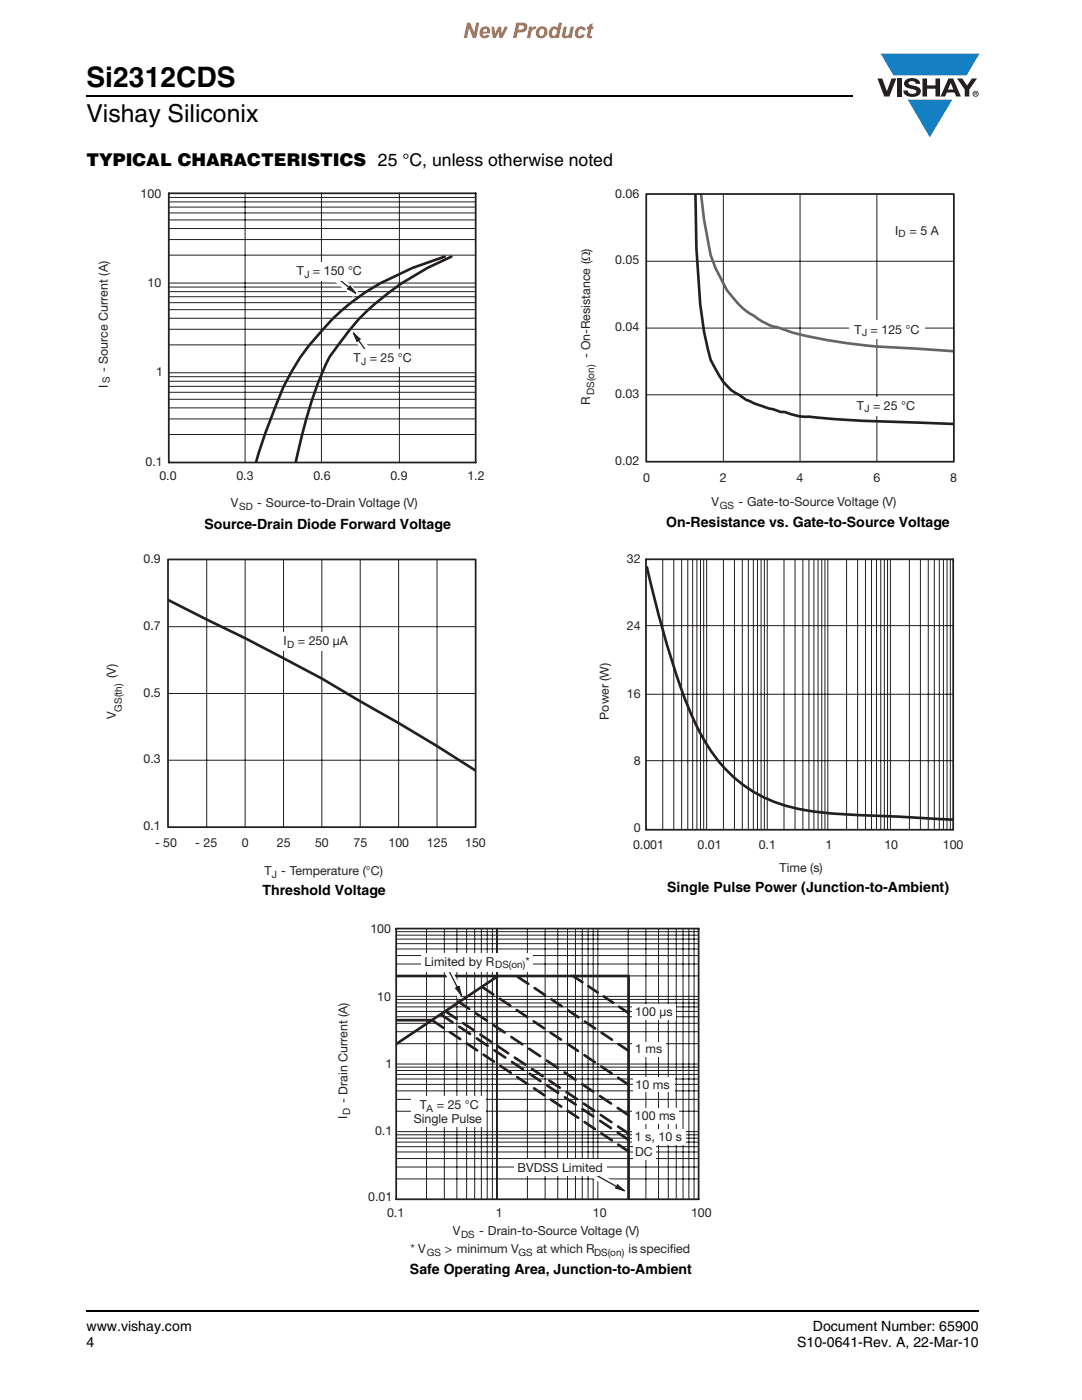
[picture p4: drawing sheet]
<svg xmlns="http://www.w3.org/2000/svg" width="216mm" height="279mm" viewBox="0 0 216 279" stroke-linecap="round" stroke-linejoin="round" font-family="sans-serif">
<path d="M17.1 18.9h.2v.3h-.2zM17.1 261.5h.2v.4h-.2z" fill="#000"/>
<path d="M17.3 19.1h152.9M17.3 261.7h178.1" fill="none" stroke="#000" stroke-width=".36"/>
<path d="M175.1 10.7h20.4v16.7h-20.4z" fill="#fff"/>
<g fill="#147fc3">
<path d="M175.7 10.7h19.7l-2.5 4.4h-3.8h-10.8z"/>
<path d="M181.1 19.9h8.9l-4.5 7.5z"/>
</g>
<g fill="#231f20">
<path d="M175.1 15.7h.9l1 2.5 .9-2.5h.9l-1.3 3.6h-1.1z"/>
<path d="M179 15.7h.9v3.6h-.9z"/>
<path d="M180.7 16a2.1 2.1 0 0 1 2.8 .3l.1 .4h-.9a.79 .79 0 0 0-.7-.5 .79 .79 0 0 0-.7 .4l.2 .3 1 .2a1.08 1.08 0 0 1 1.2 1.1 1.08 1.08 0 0 1-1.1 1.1 1.73 1.73 0 0 1-2.4-1.2h.9a.96 .96 0 0 0 .8 .6 .96 .96 0 0 0 1-.4 1.31 1.31 0 0 0-1.3-.6 1.03 1.03 0 0 1-1-.6 1.03 1.03 0 0 1 .1-1.1z"/>
<path d="M184.1 15.7h.9v1.3h1.7v-1.3h.9v3.6h-.9v-1.6h-1.7v1.6h-.9z"/>
<path d="M191 15.7h1l1 1.4 .9-1.4h1.1l-1.6 2.2v1.4h-.9v-1.4z"/>
<path d="M189.7 16.5l.5 1.4h-1zM189.2 15.7l-1.5 3.6h.9l.3-.8h1.6l.3 .8h.9l-1.5-3.6z"/>
<path d="M194.2 18.7a.46 .46 0 0 1 .9 0 .46 .46 0 0 1-.9 0zM194.1 18.7a.6 .6 0 0 0 1.2 0 .6 .6 0 0 0-1.2 0z"/>
<path d="M194.6 18.5h.2v.2h-.2zM194.4 18.4v.7h.2v-.3l.3 .3-.1-.3 .1-.2v-.2z"/>
</g>
<path d="M19.4 37.4h77.3v64.8h-77.3z" fill="#fff"/>
<path d="M88.7 51.2a52.5 52.5 0 0 0-20.5 10.8 47.8 47.8 0 0 0-12.1 16.3l-3.1 8.1-1.9 5.9M90.1 51.2a51.6 51.6 0 0 0-24.4 20.1 87.9 87.9 0 0 0-6.7 21" fill="none" stroke="#231f20" stroke-width=".53"/>
<g fill="none" stroke="#231f20" stroke-width=".2">
<path d="M33.7 39.4h61.2M48.9 38.5v53.7M64.1 38.5v53.7M79.7 38.5v53.7M33.7 59.2h61.2M33.7 58.2h61.2M33.7 57.3h61.2M33.7 56.5h61.2M33.7 50.9h61.2M33.7 47.8h61.2M33.7 45.6h61.2M33.7 43.9h61.2"/>
<path d="M33.7 42.5h61.2M33.7 41.3h61.2M33.7 40.3h61.2M33.7 68.8h61.2M33.7 65.7h61.2M33.7 63.5h61.2M33.7 61.8h61.2M33.7 60.4h61.2M33.7 74.4h61.2M33.7 79.7h61.2M33.7 78.3h61.2M33.7 77.1h61.2"/>
<path d="M33.7 76.1h61.2M33.7 75.2h61.2M33.7 86.7h61.2M33.7 83.6h61.2M33.7 81.4h61.2"/>
</g>
<path d="M70 66.7l1.2-.9 4.2 6.1-1.2 .9z" fill-rule="evenodd" fill="#fff"/>
<path d="M70.5 66.5l1.3 1.2-.6 .4z" fill="#231f20"/>
<path d="M70.5 66.5l1.3 1.2-.6 .4zM71.5 67.8l3 4.3" fill="none" stroke="#231f20" stroke-width=".25"/>
<path d="M65.8 53.4l5.7 4.7-1 1.2-5.7-4.8z" fill-rule="evenodd" fill="#fff"/>
<path d="M69.9 57.1l1.1 1.4-1.6-.8z" fill="#231f20"/>
<path d="M65.7 54.1l4 3.3M69.9 57.1l1.1 1.4-1.6-.8z" fill="none" stroke="#231f20" stroke-width=".25"/>
<g fill="#fff">
<path d="M68.8 69.7h13.8v3.5h-13.8z"/>
<path d="M57.5 52.3h15.1v3.7h-15.1z"/>
</g>
<path d="M33.7 38.6h61.2v53.7h-61.2z" fill="none" stroke="#231f20" stroke-width=".35"/>
<path d="M21.1 110.3h75.9v65.3h-75.9z" fill="#fff"/>
<path d="M41.2 111.7v53.4M48.9 111.7v53.4M56.6 111.7v53.4M64.2 111.7v53.4M71.9 111.7v53.4M79.5 111.7v53.4M87.2 111.7v53.4M33.6 138.4h61.3M33.6 125.1h61.3M33.6 151.7h61.3" fill="none" stroke="#231f20" stroke-width=".2"/>
<path d="M33.6 119.8l15.3 7.6 15.3 8 15.3 8.9 7.7 4.6 7.6 4.9" fill="none" stroke="#231f20" stroke-width=".53"/>
<path d="M33.5 111.6h61.4v53.5h-61.4z" fill="none" stroke="#231f20" stroke-width=".35"/>
<g fill="#fff">
<path d="M55.9 126.2h14.2v3.6h-14.2z"/>
<path d="M115.6 37.4h75.3v64.6h-75.3z"/>
</g>
<path d="M144.3 38.8v53.3M159.6 38.8v53.3M175 38.8v53.3M129 52.1h61.3M129 78.8h61.3M129 65.5h61.3" fill="none" stroke="#231f20" stroke-width=".2"/>
<path d="M139.9 38.7l.6 5.1 .7 4.2a21.9 21.9 0 0 0 3.1 8.5l.8 1.5a18.5 18.5 0 0 0 6 5.6l.9 .5a7.6 7.6 0 0 0 3 1.2 65.8 65.8 0 0 0 15.1 3.3l4.8 .6 15.4 .9" fill="none" stroke="#636366" stroke-width=".53"/>
<path d="M138.8 38.7l.2 10.9 .7 11.2 .8 5.4 1.3 5.6a19.8 19.8 0 0 0 4 6 25.2 25.2 0 0 0 7.7 3.7l2.3 .7h.8l2.6 .8a372.2 372.2 0 0 0 29.4 1.5l1.7 .1" fill="none" stroke="#231f20" stroke-width=".53"/>
<path d="M128.9 38.7h61.4v53.4h-61.4z" fill="none" stroke="#231f20" stroke-width=".35"/>
<g fill="#fff">
<path d="M169.2 79.2h13.8v3.7h-13.8z"/>
<path d="M169.5 64h15.1v3.7h-15.1z"/>
<path d="M119.4 110.3h72.9v64.3h-72.9z"/>
</g>
<path d="M129.1 113.2a188.2 188.2 0 0 0 8.8 29.3 32.3 32.3 0 0 0 12.2 15.4 33.9 33.9 0 0 0 15.2 4.4l24.8 1.3" fill="none" stroke="#231f20" stroke-width=".53"/>
<g fill="none" stroke="#231f20" stroke-width=".2">
<path d="M132.2 111.6v54M134.4 111.6v54M136 111.6v54M137.2 111.6v54M138.2 111.6v54M139.1 111.6v54M139.8 111.6v54M140.4 111.6v54M141 111.6v54M144.4 111.6v54M146.6 111.6v54M148.1 111.6v54"/>
<path d="M149.3 111.6v54M150.3 111.6v54M151.1 111.6v54M151.9 111.6v54M152.5 111.6v54M153.1 111.6v54M156.4 111.6v54M158.6 111.6v54M160.2 111.6v54M161.4 111.6v54M162.4 111.6v54M163.2 111.6v54"/>
<path d="M164 111.6v54M164.6 111.6v54M165.2 111.6v54M168.9 111.6v54M171.1 111.6v54M172.7 111.6v54M173.9 111.6v54M174.9 111.6v54M175.7 111.6v54M176.5 111.6v54M177.1 111.6v54M177.7 111.6v54"/>
<path d="M181.5 111.6v54M183.7 111.6v54M185.2 111.6v54M186.4 111.6v54M187.4 111.6v54M188.3 111.6v54M189 111.6v54M189.6 111.6v54M128.9 138.6h61.3M128.9 124.9h61.3M128.9 151.8h61.3"/>
</g>
<path d="M128.9 165.6v-54h61.3v54M128.9 165.6h61.3" fill="none" stroke="#231f20" stroke-width=".35"/>
<path d="M67.2 184.2h74.8v66.8h-74.8z" fill="#fff"/>
<g fill="none" stroke="#231f20" stroke-width=".53">
<path d="M79.1 194.8h46.3v44.4M91.4 199.9l2.2 1.4M96.4 197.1l2 1.4M99.4 194.8l-20.3 13.5M99.7 199.3l2.1 1.4M103.3 195l2.1 1.3M106.7 197.2l2 1.4M110 199.4l2.1 1.4M114.3 194.8l1.9 1.2M117.4 196.8l1.9 1.3M120.5 198.9l1.9 1.2M79.1 203.6h7.3"/>
<path d="M86.4 203.7l2.1 1.4M88.1 202.6l2.2 1.4M89 201.9l2.1 1.4M89.8 206l2 1.4M91.6 204.9l2.2 1.4M92.4 204.2l2.1 1.4M93.1 208.2l2.1 1.4M95 202.2l2.2 1.5M95.1 207.2l2.2 1.5M95.9 206.5l2.1 1.4M96.5 210.5l2.1 1.4M98.5 204.6l2.2 1.4"/>
<path d="M98.7 209.6l2.1 1.5M99.3 208.8l2.1 1.4M99.8 212.7l2.1 1.4M102 207l2.2 1.4M102.2 211.9l2.1 1.5M102.7 211.1l2.1 1.4M103.1 201.6l2.1 1.4M103.2 215l2.1 1.4M105.6 209.3l2.2 1.5M105.7 214.3l2.2 1.5M106.2 213.3l2.1 1.5M106.5 203.8l2.1 1.4"/>
<path d="M106.6 217.2l2 1.4M109.1 211.7l2.2 1.4M109.2 216.6l2.2 1.5M109.6 215.6l2.1 1.5M109.9 206.1l2 1.4M109.9 219.5l2.1 1.3M112.7 214l2.1 1.5M112.7 219l2.2 1.4M113 217.9l2.1 1.5M113.2 208.3l2.1 1.4M113.4 201.7l2 1.3M116.2 216.4l2.2 1.5"/>
<path d="M116.6 210.6l2.1 1.4M116.7 203.9l2.1 1.4M119.7 218.8l2.2 1.4M120 212.8l2.1 1.4M120 206.1l2.1 1.4M123.3 215.1l2.1 1.4M123.4 208.3l2 1.4M123.5 200.9l1.9 1.3M113.3 221.7l2.1 1.4M116.2 221.4l2.2 1.4M116.5 220.2l2.1 1.5M116.7 223.9l2 1.4"/>
<path d="M119.7 223.7l2.2 1.4M119.9 222.5l2.1 1.5M120 226.2l2.1 1.4M123.3 221.1l2.1 1.5M123.3 226l2.1 1.5M123.3 224.8l2.1 1.4M123.4 228.4l2 1.4"/>
</g>
<g fill="none" stroke="#231f20" stroke-width=".2">
<path d="M79.1 199.5h60.3M79.1 198.8h60.3M79.1 194.8h60.3M79.1 192.4h60.3M79.1 190.7h60.3M79.1 189.4h60.3M79.1 188.3h60.3M79.1 187.4h60.3M79.1 186.6h60.3M79.1 185.9h60.3M85.1 185.3v54M88.7 185.3v54"/>
<path d="M91.2 185.3v54M93.1 185.3v54M94.7 185.3v54M96.1 185.3v54M97.2 185.3v54M98.3 185.3v54M99.2 185.3v54M105.2 185.3v54M108.8 185.3v54M111.3 185.3v54M113.2 185.3v54M114.8 185.3v54"/>
<path d="M116.2 185.3v54M117.3 185.3v54M118.4 185.3v54M119.3 185.3v54M125.3 185.3v54M128.9 185.3v54M131.4 185.3v54M133.3 185.3v54M134.9 185.3v54M136.3 185.3v54M137.5 185.3v54M138.5 185.3v54"/>
<path d="M79.1 219.4h60.3M79.1 217.7h60.3M79.1 216.4h60.3M79.1 215.3h60.3M79.1 214.4h60.3M79.1 213.6h60.3M79.1 213h60.3M79.1 212.4h60.3M79.1 208.3h60.3M79.1 205.9h60.3M79.1 204.2h60.3M79.1 202.9h60.3"/>
<path d="M79.1 201.9h60.3M79.1 200.9h60.3M79.1 200.2h60.3M79.1 221.8h60.3M79.1 225.8h60.3M79.1 235.3h60.3M79.1 232.9h60.3M79.1 231.2h60.3M79.1 229.9h60.3M79.1 228.8h60.3M79.1 227.9h60.3M79.1 227.1h60.3"/>
<path d="M79.1 226.5h60.3"/>
</g>
<g fill="#fff">
<path d="M81.9 218.8h15v6.1h-15z"/>
<path d="M126.3 221.1h9.2v3.1h-9.2z"/>
</g>
<path d="M88 192.6l1.3-.7 3.4 6.5-1.4 .7z" fill-rule="evenodd" fill="#fff"/>
<path d="M90.9 197.2l.7-.3 .5 1.7z" fill="#231f20"/>
<path d="M88.9 192.4l2.4 4.7M90.9 197.2l.7-.3 .5 1.7z" fill="none" stroke="#231f20" stroke-width=".25"/>
<path d="M84.1 190.2h22.2v3.7h-22.2z" fill="#fff"/>
<path d="M118.5 233.6l6.5 3.6-.8 1.3-6.4-3.6z" fill-rule="evenodd" fill="#fff"/>
<path d="M123.2 236.5l1.4 1.1-1.7-.5z" fill="#231f20"/>
<path d="M118.5 234.3l4.6 2.5M123.2 236.5l1.4 1.1-1.7-.5z" fill="none" stroke="#231f20" stroke-width=".25"/>
<g fill="#fff">
<path d="M102.6 231.4h18.5v3.2h-18.5z"/>
<path d="M126.3 208h6.6v3h-6.6z"/>
<path d="M126.3 200.5h8.6v3h-8.6z"/>
<path d="M126.2 215h8.4v3h-8.4z"/>
<path d="M126.3 225.3h10.5v3.1h-10.5z"/>
<path d="M126.2 228.3h4.6v3.2h-4.6z"/>
</g>
<path d="M79.1 239.3v-54h60.3v54M79.1 239.3h60.3" fill="none" stroke="#231f20" stroke-width=".35"/>
<text font-size="5.6" x="17.3" y="17.4">Si2312CDS</text>
<text font-size="4.9" x="17.3" y="24.4">Vishay Siliconix</text>
<text font-size="4.2" fill="#f06b12" x="92.4" y="7.5">New Product</text>
<text font-size="3.5" x="17.3" y="33">TYPICAL CHARACTERISTICS 25 °C, unless otherwise noted</text>
<g font-size="2.8">
<text x="40.8" y="105.5">Source-Drain Diode Forward Voltage</text>
<text x="132.9" y="105.3">On-Resistance vs. Gate-to-Source Voltage</text>
<text x="52.4" y="178.7">Threshold Voltage</text>
<text x="133.1" y="177.9">Single Pulse Power (Junction-to-Ambient)</text>
<text x="81.8" y="254.3">Safe Operating Area, Junction-to-Ambient</text>
<text x="17.3" y="265.6">www.vishay.com</text>
<text x="17.3" y="268.8">4</text>
<text x="159" y="268.8">S10-0641-Rev. A, 22-Mar-10</text>
<text x="162.2" y="265.6">Document Number: 65900</text>
</g>
<g font-size="2.5" fill="#231f20">
<text x="28.1" y="39.4">100</text>
<text x="122.7" y="39.4">0.06</text>
<text x="178.6" y="46.8">I</text>
<text x="181.5" y="46.8">= 5 A</text>
<text x="122.7" y="52.8">0.05</text>
<text x="29.4" y="57.2">10</text>
<text x="59.2" y="54.9">T</text>
<text x="62.4" y="54.9">= 150 °C</text>
<text x="117.7" y="71.5" transform="rotate(-90 117.7 71.5)">- On-Resistance (Ω)</text>
<text x="122.7" y="66.1">0.04</text>
<text x="170.5" y="66.6">T</text>
<text x="173.7" y="66.6">= 125 °C</text>
<text x="21.5" y="77.4" transform="rotate(-90 21.5 77.4)">I</text>
<text x="21.5" y="74.3" transform="rotate(-90 21.5 74.3)">- Source Current (A)</text>
<text x="31.2" y="75.1">1</text>
<text x="70.6" y="72.3">T</text>
<text x="73.8" y="72.3">= 25 °C</text>
<text x="117.7" y="80.8" transform="rotate(-90 117.7 80.8)">R</text>
<text x="122.7" y="79.4">0.03</text>
<text x="171" y="81.7">T</text>
<text x="174.2" y="81.7">= 25 °C</text>
<text x="29.1" y="92.9">0.1</text>
<text x="31.8" y="95.9">0.0</text>
<text x="47.2" y="95.9">0.3</text>
<text x="62.5" y="95.9">0.6</text>
<text x="77.9" y="95.9">0.9</text>
<text x="93.3" y="95.9">1.2</text>
<text x="122.7" y="92.7">0.02</text>
<text x="46.1" y="101.3">V</text>
<text x="51.3" y="101.3">- Source-to-Drain Voltage (V)</text>
<text x="128.3" y="96.1">0</text>
<text x="142" y="101">V</text>
<text x="143.6" y="96.1">2</text>
<text x="147.3" y="101">- Gate-to-Source Voltage (V)</text>
<text x="158.9" y="96.1">4</text>
<text x="174.3" y="96.1">6</text>
<text x="189.6" y="96.1">8</text>
<text x="28.7" y="112.4">0.9</text>
<text x="125.1" y="112.4">32</text>
<text x="28.7" y="125.7">0.7</text>
<text x="125.1" y="125.8">24</text>
<text x="56.6" y="128.8">I</text>
<text x="59.4" y="128.8">= 250 μA</text>
<text x="23.1" y="135.3" transform="rotate(-90 23.1 135.3)">(V)</text>
<text x="23.1" y="143.5" transform="rotate(-90 23.1 143.5)">V</text>
<text x="28.7" y="139">0.5</text>
<text x="121.5" y="143.6" transform="rotate(-90 121.5 143.6)">Power (W)</text>
<text x="125.1" y="139.2">16</text>
<text x="28.7" y="152.3">0.3</text>
<text x="126.5" y="152.6">8</text>
<text x="28.7" y="165.6">0.1</text>
<text x="126.5" y="166.1">0</text>
<text x="30.9" y="169.1">- 50</text>
<text x="39" y="169.1">- 25</text>
<text x="48.3" y="169.1">0</text>
<text x="55.2" y="169.1">25</text>
<text x="62.9" y="169.1">50</text>
<text x="70.5" y="169.1">75</text>
<text x="77.5" y="169.1">100</text>
<text x="85.2" y="169.1">125</text>
<text x="92.8" y="169.1">150</text>
<text x="126.3" y="169.4">0.001</text>
<text x="139.2" y="169.4">0.01</text>
<text x="151.4" y="169.4">0.1</text>
<text x="164.7" y="169.4">1</text>
<text x="176.5" y="169.4">10</text>
<text x="188.1" y="169.4">100</text>
<text x="52.8" y="174.7">T</text>
<text x="56.1" y="174.7">- Temperature (°C)</text>
<text x="155.6" y="174.1">Time (s)</text>
<text x="73.9" y="186.3">100</text>
<text x="84.7" y="192.7">Limited by R</text>
<text x="104.9" y="192.7">*</text>
<text x="75.3" y="199.7">10</text>
<text x="126.8" y="202.8">100 μs</text>
<text x="76.9" y="213.1">1</text>
<text x="126.8" y="210.2">1 ms</text>
<text x="69.3" y="220.2" transform="rotate(-90 69.3 220.2)">- Drain Current (A)</text>
<text x="83.8" y="221.3">T</text>
<text x="87.2" y="221.3">= 25 °C</text>
<text x="126.8" y="217.3">10 ms</text>
<text x="69.2" y="223.3" transform="rotate(-90 69.2 223.3)">I</text>
<text x="74.8" y="226.6">0.1</text>
<text x="82.5" y="224.1">Single Pulse</text>
<text x="126.7" y="227.6">1 s, 10 s</text>
<text x="126.7" y="223.4">100 ms</text>
<text x="103.3" y="233.9">BVDSS Limited</text>
<text x="126.7" y="230.7">DC</text>
<text x="73.5" y="239.7">0.01</text>
<text x="77.2" y="242.9">0.1</text>
<text x="98.9" y="242.9">1</text>
<text x="118.3" y="242.9">10</text>
<text x="137.9" y="242.9">100</text>
<text x="81.9" y="250.1">* V</text>
<text x="88.7" y="250.1">&gt; minimum V</text>
<text x="90.4" y="246.5">V</text>
<text x="95.6" y="246.5">- Drain-to-Source Voltage (V)</text>
<text x="107" y="250.1">at which R</text>
<text x="125.4" y="250.1">is specif</text>
<text x="133.7" y="250.1">ied</text>
</g>
<g font-size="2" fill="#231f20">
<text x="179.3" y="47.3">D</text>
<text x="60.7" y="55.4">J</text>
<text x="172" y="67.1">J</text>
<text x="21.9" y="76.4" transform="rotate(-90 21.9 76.4)">S</text>
<text x="72.1" y="72.8">J</text>
<text x="118.5" y="78.8" transform="rotate(-90 118.5 78.8)">DS(on)</text>
<text x="172.5" y="82.3">J</text>
<text x="47.7" y="101.8">SD</text>
<text x="143.6" y="101.6">GS</text>
<text x="57.3" y="129.3">D</text>
<text x="24.3" y="142" transform="rotate(-90 24.3 142)">GS(th)</text>
<text x="54.3" y="175.2">J</text>
<text x="98.8" y="193.3">DS(on)</text>
<text x="85.1" y="221.9">A</text>
<text x="69.9" y="222.4" transform="rotate(-90 69.9 222.4)">D</text>
<text x="85.2" y="250.6">GS</text>
<text x="92" y="247">DS</text>
<text x="103.5" y="250.6">GS</text>
<text x="118.5" y="250.6">DS(on)</text>
</g>
</svg>
